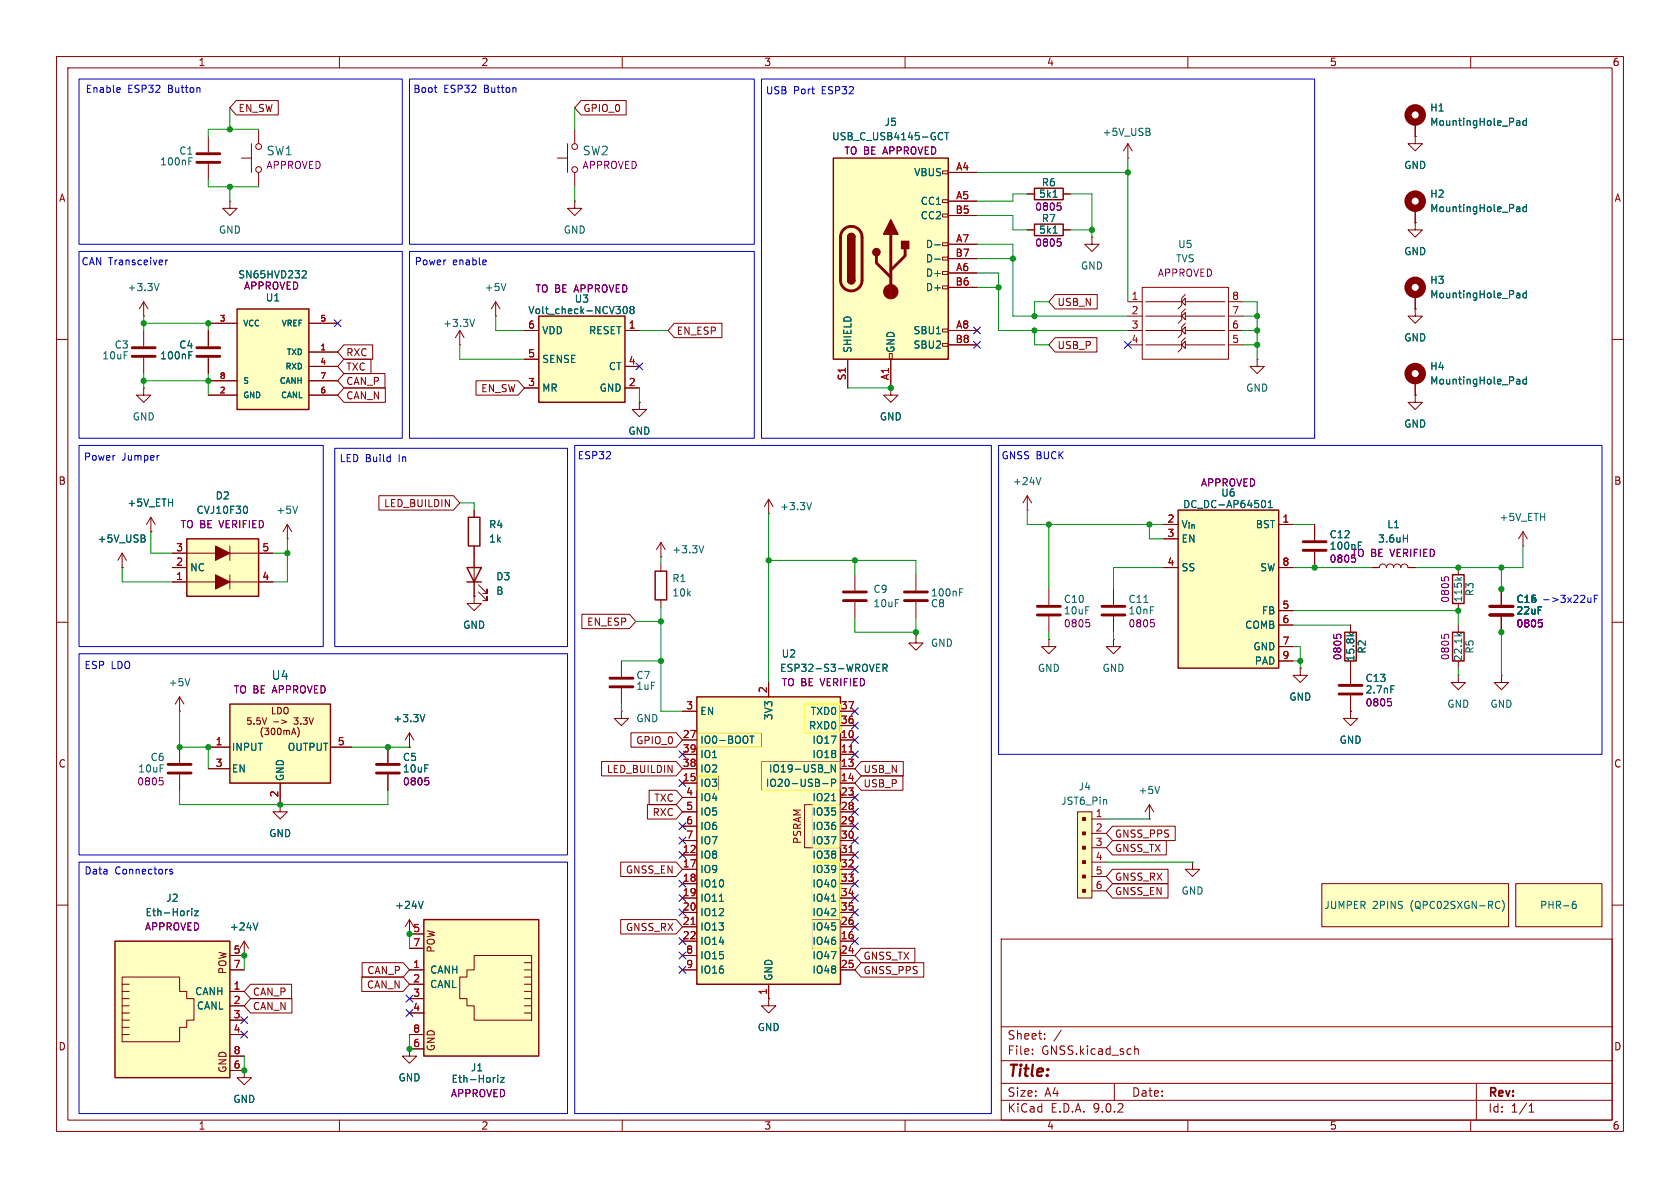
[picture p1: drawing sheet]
<svg xmlns="http://www.w3.org/2000/svg" width="297mm" height="210mm" viewBox="0 0 297 210" stroke-linecap="round" stroke-linejoin="round" font-family="sans-serif">
<g fill="none" stroke="#840000" stroke-width=".18">
<path d="M10 10h277v190h-277zM12 12h273v186h-273zM60 10v2M110 10v2M160 10v2M210 10v2M260 10v2M250.2 36.8v2.6M250.2 54.6v1.3h1.3l-1.3 1.3-1.3-1.3h1.3M250.2 54.6h.1M10 60h2M25.4 68.6v1.3h1.3l-1.3 1.2-1.3-1.2h1.3"/>
<path d="M25.4 68.6h.1M285 60h2M10 110h2M285 110h2M10 160h2M177 166h108v32h-108zM285 160h2M60 198v2M110 198v2M160 198v2M177 194.5h108M177 191.5h108"/>
<path d="M177 187.5h108M177 181.5h108M182.5 186.3v.1M182.5 185.5v.1M184.7 183.6v.1M184.7 182.8v.1M187.6 182.1l-1.3 2M197 191.5v3M200.6 184.9v1.5M200.6 185.5l.2-.1 .4 .1v.9M210 198v2M260 198v2"/>
<path d="M261 191.5v6.5M270.3 196.6h.9M270.3 195.5l.4-.4v1.5"/>
</g>
<circle cx="250.2" cy="35.6" r="1.27" fill="none" stroke="#840000" stroke-width="1.3"/>
<path d="M268.3 36.6h.2l.2 .1v.7M268.7 37.3l-.4 .1M268.7 36.9h-.4M269.8 36.6h-.3l-.3 .2 .2 .5h.4M269.8 36.1v1.3" fill="none" stroke="#006464" stroke-width=".18"/>
<path d="M147.3 27.9h20.3v35.6h-20.3z" fill="#ffffc2"/>
<g fill="none" stroke="#840000" stroke-width=".18">
<path d="M166.6 30.2h1v.5h-1zM166.6 35.3h1v.5h-1zM166.6 37.8h1v.6h-1zM167.6 30.5h5.1M167.6 35.6h5.1M167.6 38.1h5.1M166.6 42.9h1v.5h-1zM166.6 45.5h1v.5h-1zM166.6 48h1v.5h-1zM166.6 50.5h1v.6h-1zM166.6 58.2h1v.5h-1zM167.6 43.2h5.1"/>
<path d="M167.6 45.7h5.1M167.6 48.3h5.1M167.6 50.8h5.1M167.6 58.4h5.1M149.9 63.5v5.1M157.2 62.5h.5v1h-.5zM157.5 68.6v1.3h1.2l-1.2 1.2-1.3-1.2h1.3M157.5 68.6h.1M157.5 63.5v5.1M166.6 60.7h1v.5h-1zM167.6 61h5.1M83.8 97.8v7.6"/>
<path d="M84.6 104.6l1.5 1.6v-.8v.8h-.8M84.6 103.4l1.5 1.5v-.8v.8h-.8M109.9 116.8v2.8M31.7 132.1v2.8M31.7 136.9v2.8M72.4 132.1h.1M72.4 129.5l-.8 1.3M72.4 129.5l.8 1.3M72.4 129.5v2.6M109.9 125.7v1.3h1.2l-1.2 1.3-1.3-1.3h1.3M109.9 125.7h.1M109.9 121.7v2.8"/>
<path d="M210.8 152.4v1.3h1.3l-1.3 1.2-1.3-1.2h1.3M210.8 152.4h.1"/>
</g>
<path d="M147.3 27.9h20.3v35.6h-20.3zM149.9 41.9a.64 .64 0 0 1 .6-.6 .64 .64 0 0 1 .6 .6M149.9 49.5a.64 .64 0 0 0 .6 .7 .64 .64 0 0 0 .6-.7M82.5 100.3h2.6l-1.3 2.6zM82.5 102.9h2.6" fill="none" stroke="#840000" stroke-width=".25"/>
<path d="M149.1 40.6a1.9 1.9 0 0 1 2.1-.4 1.9 1.9 0 0 1 1.2 1.7v7.6a1.91 1.91 0 0 1-1.9 1.9 1.91 1.91 0 0 1-1.9-1.9v-7.7l.2-.7zM154.9 45.2v1.3l2.6 2.5M157.5 41.4v10.2M160 43.9v1.3l-2.5 2.6M107.8 119.9h4.1M29.7 135.1h4.1M29.7 136.7h4.1M107.8 121.4h4.1" fill="none" stroke="#840000" stroke-width=".51"/>
<g fill="#840000" stroke="#840000" stroke-width=".25">
<path d="M149.9 41.9h1.2v7.6h-1.2z"/>
<path d="M150 41.5a.64 .64 0 0 1 .7-.2 .64 .64 0 0 1 .4 .6h-1.2z"/>
<path d="M149.9 49.5h1.2a.64 .64 0 0 1-.6 .7 .64 .64 0 0 1-.6-.7z"/>
<path d="M157.5 38.9l1.2 2.5h-2.5z"/>
<path d="M159.4 42.7h1.3v1.2h-1.3z"/>
<circle cx="154.9" cy="44.6" r=".63"/>
</g>
<circle cx="157.5" cy="51.6" r="1.27" fill="#840000" stroke="#840000" stroke-width=".18"/>
<path d="M166.3 23.4l.3 .2M166.6 24.6l-.3 .1M167 23.4h.7M167.4 23.4v1.3M165.3 43.3h.9M165.3 45.8h.9M75.1 126.3l-.4 1.3" fill="none" stroke="#006464" stroke-width=".18"/>
<path d="M28.2 137.5h.6M28.6 138l.3 .2v.3l-.3 .3" fill="none" stroke="#840084" stroke-width=".18"/>
<path d="M40.6 124.5h17.8v13.9h-17.8z" fill="#ffffc2"/>
<path d="M40.6 124.5h17.8v13.9h-17.8z" fill="none" stroke="#840000" stroke-width=".25"/>
<g fill="none" stroke="#840000" stroke-width=".18">
<path d="M135.9 90.8h.1M135.9 88.3l-.8 1.2M135.9 88.3l.8 1.2M135.9 88.3v2.5M151.1 101.6v2.8M151.1 106.4v2.8M161.9 101.6v2.8M161.9 106.4v2.8M31.7 125.7h.1M31.7 123.2l-.7 1.3M31.7 123.2l.8 1.3M31.7 123.2v2.5"/>
<path d="M36.8 132.1h3.8M36.8 135.9h3.8M44.4 126.9h-.6v.5l.1-.1 .4 .1 .1 .1v.4l-.2 .1-.4-.1M44.9 127.9v.1M45.4 127.9l.4 .1M46 126.9h-.6v.5l.4-.1M46.3 128.8a1.33 1.33 0 0 0 .2 1.5M46.4 126.9l.4 1.1 .3-1.1M47.5 128.7l-.4 .5 .4 .1v.5l-.2 .1-.5-.1M48.1 128.8l.1-.1a.61 .61 0 0 1 .4 .6 .61 .61 0 0 1-.4 .6l-.2-.5 .1-.6M48.2 125v1.2h.5M48.4 127.6h.9"/>
<path d="M49.1 125a.58 .58 0 0 1 .7 .6 .58 .58 0 0 1-.7 .6zM49.1 128.8l.2-.1a.61 .61 0 0 1 .4 .6 .61 .61 0 0 1-.4 .6l-.3-.5zM49.5 138.4v3.8M49.8 127.3l.9 .3-.9 .3M50.2 129.1v.8M50.2 129.2l.3-.1 .2 .2M50.2 125.2l.3-.2a.38 .38 0 0 1 .4 .4v.4a.38 .38 0 0 1-.3 .4 .38 .38 0 0 1-.4-.4zM50.7 129.3l.1-.2 .3 .1 .1 .7M50.7 129.3v.6M51.5 129.9l.4-1.2 .4 1.2M51.7 129.5h.5M52 126.9h.7l-.4 .4 .3 .1v.5l-.1 .1-.5-.1"/>
<path d="M52.6 128.6a1.31 1.31 0 0 1 0 1.7M53.2 127.9v.1M53.6 126.9h.7l-.4 .4 .4 .1v.5l-.2 .1-.5-.1M54.6 126.9l.4 1.1 .4-1.1M58.4 132.1h3.8"/>
</g>
<path d="M143.5 88.8l-.5 1.3M33.6 120l-.5 1.2M169.7 104.7h.4M169.7 104.1h.6" fill="none" stroke="#006464" stroke-width=".18"/>
<path d="M149.1 106.2h4.1M149.1 104.6h4.1M159.9 106.2h4.1M159.9 104.6h4.1" fill="none" stroke="#840000" stroke-width=".51"/>
<path d="M190.5 143.5h2.5v15.3h-2.5z" fill="#ffffc2"/>
<g fill="#840000" stroke="#840000" stroke-width=".18">
<path d="M191.4 144.5h.5v.5h-.5z"/>
<path d="M191.4 147.1h.5v.5h-.5z"/>
<path d="M191.4 149.6h.5v.5h-.5z"/>
<path d="M191.4 152.1h.5v.6h-.5z"/>
<path d="M191.4 154.7h.5v.5h-.5z"/>
<path d="M191.4 157.2h.5v.5h-.5z"/>
</g>
<g fill="none" stroke="#840000" stroke-width=".18">
<path d="M40.6 35.6v1.2h1.3l-1.3 1.3-1.2-1.3h1.2M40.6 35.6h.1M87.6 55.9h.1M87.6 53.3l-.7 1.3M87.6 53.3l.8 1.3M87.6 53.3v2.6M232.4 92.7v2.8M232.4 97.5v2.8M269.2 96.5h.1M269.2 94l-.7 1.3M269.2 94l.8 1.3M269.2 94v2.5"/>
<path d="M238.8 110.5v1.3M238.8 116.8v1.3M242.6 100.3h1.2a.64 .64 0 0 1 .7-.6 .64 .64 0 0 1 .6 .6 .64 .64 0 0 1 .6-.6 .64 .64 0 0 1 .7 .6 .64 .64 0 0 1 .6-.6 .64 .64 0 0 1 .6 .6 .64 .64 0 0 1 .7-.6 .64 .64 0 0 1 .6 .6h1.3M257.8 100.3v1.3M257.8 106.7v1.3M257.8 110.5v1.3M257.8 116.8v1.3M265.4 104.1v2.8M265.4 109v2.8M49.5 142.2v1.3h1.3l-1.3 1.3-1.2-1.3h1.2M49.5 142.2h.1M190.5 143.5h2.5v15.3h-2.5z"/>
<path d="M193 144.8h2.6M193 147.3h2.6M193 149.9h2.6M193 152.4h2.6M193 154.9h2.6M193 157.5h2.6M203.2 144.8h.1M203.2 142.2l-.8 1.3M203.2 142.2l.8 1.3M203.2 142.2v2.6"/>
</g>
<path d="M237.7 111.8h2.1v5h-2.1zM256.8 111.8h2v5h-2zM256.8 101.6h2v5.1h-2z" fill="none" stroke="#840000" stroke-width=".25"/>
<path d="M89.4 50.1l-.4 1.3M240.1 96.4h.5M240.1 95.8h.6M248.1 95.2h.7M248.8 94.6v1.2M238.5 111.9l.5 .5M239.3 111.9l-.4 .4M257.5 111.9l.5 .5M257.5 102.1l.5 .4M258.4 111.9l-.5 .4M258.4 102.1l-.5 .3M205 139l-.4 1.3" fill="none" stroke="#006464" stroke-width=".18"/>
<path d="M239.6 99.3l-.2 .1M235.8 112.2v.6M236.3 112.4l.2-.3h.3l.3 .3M254.8 102v.6M254.8 112.2v.6M255.3 112.4l.3-.3h.3l.2 .3M255.3 102.2l.3-.2h.3l.2 .2M272 109.5h.6M272.4 110l.3 .3v.3l-.3 .2" fill="none" stroke="#840084" stroke-width=".18"/>
<path d="M230.4 95.8h4M230.4 97.3h4M263.4 107.2h4.1M263.4 108.7h4.1" fill="none" stroke="#840000" stroke-width=".51"/>
<path d="M208.3 90.2h17.8v27.9h-17.8z" fill="#ffffc2"/>
<path d="M208.3 90.2h17.8v27.9h-17.8z" fill="none" stroke="#840000" stroke-width=".25"/>
<g fill="none" stroke="#840000" stroke-width=".18">
<path d="M42.7 27.9h1.7M44.4 25.4v5.1M45.7 22.9v2.5M45.7 30.5v2.5M205.7 92.7h2.6M205.7 95.3h2.6M226.1 92.7h2.5M205.7 100.3h2.6M226.1 100.3h2.5M226.1 108h2.5M226.1 110.5h2.5M226.1 114.3h2.5"/>
<path d="M226.1 116.8h2.5M68.6 132.1v2.8M68.6 136.9v2.8"/>
<circle cx="45.7" cy="30" r=".51"/>
<circle cx="45.7" cy="25.9" r=".51"/>
</g>
<path d="M223.2 88.5h.1a.68 .68 0 0 1 .4 .6 .68 .68 0 0 1-.4 .6h-.1M224.2 89.7h.7M224.2 88.8l.4-.3v1.2" fill="none" stroke="#006464" stroke-width=".18"/>
<path d="M66.5 135.1h4.1M66.5 136.7h4.1" fill="none" stroke="#840000" stroke-width=".51"/>
<path d="M75.2 137.5h.6M75.6 138l.2 .2v.3l-.2 .3" fill="none" stroke="#840084" stroke-width=".18"/>
<path d="M20.3 166.4h20.3v24.1h-20.3z" fill="#ffffc2"/>
<path d="M20.3 166.4h20.3v24.1h-20.3z" fill="none" stroke="#840000" stroke-width=".25"/>
<g fill="none" stroke="#840000" stroke-width=".18">
<path d="M161.9 112.4v1.3h1.3l-1.3 1.2-1.2-1.2h1.2M161.9 112.4h.1M185.4 104.1v2.8M185.4 109v2.8M196.8 104.1v2.8M196.8 109v2.8M21.6 177.8h1.3M21.6 179.1h1.3M21.6 172.7h10.1v2.6h1.3v1.2h1.3v3.8h-1.3v1.3h-1.3v2.6h-10.1zM21.6 176.5h1.3M21.6 174h1.3M21.6 175.3h1.3"/>
<path d="M40.6 175.3h2.6M40.6 168.9h2.6M40.6 171.5h2.6M40.6 177.8h2.6M43.2 168.9h.1M43.2 166.4l-.8 1.2M43.2 166.4l.7 1.2M43.2 166.4v2.5M72.4 165.1h.1M72.4 162.6l.8 1.2M72.4 162.6l-.8 1.2M72.4 162.6v2.5"/>
<path d="M135.9 176.5v1.3h1.3l-1.3 1.3-1.3-1.3h1.3M135.9 176.5h.1M21.6 180.3h1.3M21.6 181.6h1.3M21.6 182.9h1.3M40.6 180.3h2.6M40.6 182.9h2.6M40.6 186.7h2.6M40.6 189.2h2.6"/>
</g>
<path d="M202.2 106.5h.7M74.8 159.3l-.4 1.3M33.9 160.6v.1M33.9 161v.9M34.4 161h.6l-.6 .9h.6M45.6 163.1l-.4 1.3" fill="none" stroke="#006464" stroke-width=".18"/>
<path d="M183.4 107.2h4.1M183.4 108.7h4.1M194.8 107.2h4.1M194.8 108.7h4.1" fill="none" stroke="#840000" stroke-width=".51"/>
<path d="M192 109.5h.6M192.4 110l.3 .3v.3l-.3 .2M203.4 109.5h.6M203.9 110l.2 .3v.3l-.2 .2" fill="none" stroke="#840084" stroke-width=".18"/>
<path d="M74.9 162.6h20.3v24.1h-20.3z" fill="#ffffc2"/>
<path d="M74.9 162.6h20.3v24.1h-20.3z" fill="none" stroke="#840000" stroke-width=".25"/>
<g fill="none" stroke="#840000" stroke-width=".18">
<path d="M36.8 24.1v2.8M36.8 29v2.8M193 41.9v1.3h1.3l-1.3 1.3-1.2-1.3h1.2M193 41.9h.1M199.4 53.3h2.5M199.4 55.9h2.5M199.4 58.4h2.5M201.9 50.8h15.3v12.7h-15.3zM202.6 53.3h6.3M202.6 55.9h6.3M202.6 58.4h6.3M208.9 53.3v.7l-.6 .6"/>
<path d="M208.9 55.9v.6l-.6 .7M208.9 58.4v.7l-.6 .6M209.5 52.1l-.6 .6v.6M209.5 52.7v1.3l-.6-.7zM209.5 54.6l-.6 .6v.7M209.5 55.2v1.3l-.6-.6zM209.5 57.2l-.6 .6v.6M209.5 57.8v1.3l-.6-.7zM209.5 59.7l-.6 .6v.7M209.5 53.3h7M209.5 55.9h7M209.5 58.4h7"/>
<path d="M217.2 53.3h2.5M217.2 55.9h2.5M217.2 58.4h2.5M199.4 61h2.5M202.6 61h6.3M208.9 61v.6l-.6 .6M209.5 60.3v1.3l-.6-.6zM209.5 61h7M217.2 61h2.5M222.2 63.5v1.3h1.3l-1.3 1.2-1.2-1.2h1.2M222.2 63.5h.1M185.4 113v1.3h1.3l-1.3 1.3-1.3-1.3h1.3"/>
<path d="M185.4 113h.1M196.8 113v1.3h1.3l-1.3 1.3-1.2-1.3h1.2M196.8 113h.1M72.4 171.5h2.5M72.4 165.1h2.5M72.4 167.6h2.5M72.4 174h2.5M72.4 176.5h2.5M72.4 179.1h2.5M83.8 168.9h10.2v11.4h-10.2v-2.5h-1.3v-1.3h-1.2v-3.8h1.2v-1.2h1.3zM92.7 174h1.3M92.7 175.3h1.3"/>
<path d="M92.7 176.5h1.3M92.7 177.8h1.3M92.7 179.1h1.3M92.7 172.7h1.3M92.7 170.2h1.3M92.7 171.5h1.3M72.4 185.4v1.3h-1.3l1.3 1.3 1.3-1.3h-1.3M72.4 185.4h.1M72.4 182.9h2.5M72.4 185.4h2.5"/>
</g>
<path d="M33.4 28.5h.4M88 190.1v.1M88 190.5v.8M88.5 190.5h.6l-.6 .8h.6" fill="none" stroke="#006464" stroke-width=".18"/>
<path d="M34.8 27.2h4.1M34.8 28.7h4.1" fill="none" stroke="#840000" stroke-width=".51"/>
<g fill="#ffffc2">
<path d="M123.2 123.2h25.4v50.8h-25.4z"/>
<path d="M123.2 129.5h11.4v2.6h-11.4z"/>
<path d="M123.2 137.2h3.8v2.5h-3.8z"/>
<path d="M134.6 134.6h14v5.1h-14z"/>
<path d="M142.2 124.5h6.4v5h-6.4z"/>
<path d="M143.5 142.2h5.1v7.7h-5.1z"/>
<path d="M143.5 152.4h5.1v10.2h-5.1z"/>
<path d="M143.5 162.6h5.1v5h-5.1z"/>
</g>
<path d="M123.2 123.2h25.4v50.8h-25.4z" fill="none" stroke="#840000" stroke-width=".25"/>
<g fill="none" stroke="#840000" stroke-width=".18">
<path d="M98.6 27.9h1.7M100.3 25.4v5.1M101.6 35.6v1.2h1.3l-1.3 1.3-1.3-1.3h1.3M101.6 35.6h.1M101.6 22.9v2.5M101.6 30.5v2.5M181.6 90.2h.1M181.6 87.6l-.8 1.3M181.6 87.6l.8 1.3M181.6 87.6v2.6M120.6 125.7h2.6M120.6 130.8h2.6"/>
<path d="M120.6 133.4h2.6M120.6 135.9h2.6M120.6 138.4h2.6M135.9 120.7v2.5M148.6 125.7h2.5M148.6 130.8h2.5M148.6 133.4h2.5M148.6 135.9h2.5M148.6 138.4h2.5M148.6 128.3h2.5M120.6 141h2.6M120.6 143.5h2.6"/>
<path d="M120.6 146.1h2.6M120.6 148.6h2.6M120.6 151.1h2.6M120.6 153.7h2.6M120.6 156.2h2.6M120.6 158.8h2.6M143.5 142.2h-1.3v7.7h1.3M148.6 141h2.5M148.6 143.5h2.5M148.6 146.1h2.5M148.6 148.6h2.5M148.6 151.1h2.5"/>
<path d="M148.6 153.7h2.5M148.6 156.2h2.5M148.6 158.8h2.5M120.6 161.3h2.6M120.6 163.8h2.6M120.6 166.4h2.6M120.6 168.9h2.6M120.6 171.5h2.6M135.9 174v2.5M148.6 161.3h2.5M148.6 163.8h2.5M148.6 166.4h2.5"/>
<path d="M148.6 168.9h2.5M148.6 171.5h2.5"/>
<circle cx="101.6" cy="30" r=".51"/>
<circle cx="101.6" cy="25.9" r=".51"/>
</g>
<path d="M123.2 129.5h11.4v2.6h-11.4zM123.2 137.2h3.8v2.5h-3.8zM134.6 134.6h14v5.1h-14zM143.5 142.2h5.1v7.7h-5.1zM143.5 162.6h5.1v5h-5.1z" fill="none" stroke="#f90" stroke-width=".18"/>
<path d="M142.2 124.5h6.4v5h-6.4zM143.5 152.4h5.1v10.2h-5.1z" fill="none" stroke="#ff0" stroke-width=".18"/>
<g fill="none" stroke="#006464" stroke-width=".18">
<path d="M184 84.4l-.4 1.3M155 118h.4M155 118.7h.6M155 117.4h.6M156.1 118.1l.6-.1 .1-.2v-.3l-.7-.1v1.3M156.4 118.1l.4 .6M132.6 130.1h.7M132.9 130.1v1.3M145.4 138.5h1M145.7 136.6h1M147 138.4l.6-.1 .1-.1v-.3l-.7-.2v1.3M147.7 135.2v1.3l-.7-1.3v1.3"/>
<path d="M127.2 159.3h.7M147 159.3h.7M147 141.5h.7"/>
</g>
<path d="M150.1 132.9h.7M150.1 150.7h.7M122.2 163.4h.7" fill="none" stroke="#a90000" stroke-width=".18"/>
<path d="M95.2 55.9h15.3v15.2h-15.3z" fill="#ffffc2"/>
<path d="M95.2 55.9h15.3v15.2h-15.3zM115.8 101h2.1v5h-2.1z" fill="none" stroke="#840000" stroke-width=".25"/>
<g fill="none" stroke="#840000" stroke-width=".18">
<path d="M92.7 58.4h2.5M110.5 58.4h2.5M92.7 63.5h2.5M92.7 68.6h2.5M110.5 68.6h2.5M110.5 64.8h2.5M113 71.1v1.3h1.3l-1.3 1.3-1.2-1.3h1.2M113 71.1h.1M116.8 98.4h.1M116.8 95.9v2.5M116.8 99.7v1.3M116.8 95.9l-.7 1.3"/>
<path d="M116.8 95.9l.8 1.3M116.8 106v1.3M257.8 119.4v1.3h1.3l-1.3 1.2-1.3-1.2h1.3M257.8 119.4h.1"/>
</g>
<path d="M110.3 54.3l.2-.1a.68 .68 0 0 1 .4 .6 .68 .68 0 0 1-.4 .6l-.2-.1-.1-.3zM111.6 54.7l-.2-.2 .2-.3h.3l.2 .2-.2 .3M111.6 54.7l-.2 .3v.3l.2 .1h.4l.1-.2v-.2l-.2-.3M111.6 54.7h.3M124.4 96.5l-.4 1.2" fill="none" stroke="#006464" stroke-width=".18"/>
<path d="M233.7 156.2h33v7.6h-33z" fill="#ffffc2"/>
<path d="M233.7 156.2h33v7.6h-33z" fill="none" stroke="#840000" stroke-width=".18"/>
<path d="M264.9 159.3l.3 .2M265.6 159.1a1.46 1.46 0 0 1 0 2M265.2 160.5l-.3 .1" fill="none" stroke="#006464" stroke-width=".18"/>
<path d="M268 156.2h15.2v7.6h-15.2z" fill="#ffffc2"/>
<g fill="none" stroke="#840000" stroke-width=".18">
<path d="M181.6 34.3h1.3M188 34.3h1.2M199.4 27.9h.1M199.4 25.4l-.8 1.3M199.4 25.4l.8 1.3M199.4 25.4v2.5M250.2 24.1v1.3h1.3l-1.3 1.3-1.3-1.3h1.3M250.2 24.1h.1M250.2 39.4v1.2h1.3l-1.3 1.3-1.3-1.3h1.3M250.2 39.4h.1M250.2 21.6v2.5M25.4 55.9h.1"/>
<path d="M25.4 53.3l-.8 1.3M25.4 53.3l.8 1.3M25.4 53.3v2.6M81.3 58.4l-.8 1.3M81.3 58.4l.7 1.3M81.3 58.4v2.6M181.6 40.6h1.3M188 40.6h1.2M250.2 52.1v2.5M81.3 61h.1M250.2 69.9v1.2h1.3l-1.3 1.3-1.3-1.3h1.3M250.2 69.9h.1"/>
<path d="M250.2 67.3v2.6M83.8 90.2v1.2M83.8 96.5v1.3M83.8 105.4v1.3h1.3l-1.3 1.3-1.3-1.3h1.3M83.8 105.4h.1M229.9 118.1v1.3h1.2l-1.2 1.3-1.3-1.3h1.3M229.9 118.1h.1M238.8 118.1v2.8M265.4 119.4v1.3h1.3l-1.3 1.2-1.2-1.2h1.2M265.4 119.4h.1M238.8 125.7v1.3h1.2l-1.2 1.3-1.3-1.3h1.3M238.8 125.7h.1"/>
<path d="M238.8 122.9v2.8M268 156.2h15.2v7.6h-15.2z"/>
</g>
<g fill="none" stroke="#006464" stroke-width=".18">
<path d="M186.2 34.9h.7M203 23.3l.3 .2v.3l-.2 .1M203.2 22.7l.1 .2-.1 .3M268.3 21.3h.2l.2 .2v.7M268.7 22.1l-.4 .1M268.7 21.6l-.4 .1M269.8 20.9v1.3M269.8 21.4l-.3-.1-.3 .3 .2 .5h.4M28.1 50.1l-.4 1.3M83.9 56.5l-.4 1.2M186.2 41.2h.7M268.3 51.8h.2l.2 .2v.6"/>
<path d="M268.7 52.6h-.4M268.7 52.1l-.4 .1M269.8 51.9l-.3-.1-.3 .2 .2 .6h.4M269.8 51.4v1.2M268.3 67h.2l.2 .2v.7M268.7 67.8l-.4 .1M268.7 67.3l-.4 .1M269.8 66.6v1.3M269.8 67.1l-.3-.1-.3 .3 .2 .5h.4M245.9 121.2h.6M278 159.9l.4-.1 .3 .3-.1 .4-.4 .1-.2-.1M278.6 159.3l-.4 .1-.2 .2"/>
</g>
<path d="M182.9 39.6h5.1v2.1h-5.1zM182.9 33.3h5.1v2h-5.1zM82.8 91.4h2v5.1h-2z" fill="none" stroke="#840000" stroke-width=".25"/>
<path d="M186.9 35.9h.6M187.4 36.4l.2 .2v.3l-.2 .3M186.9 42.2h.6M187.4 42.7l.2 .3v.3l-.2 .2M245.3 123.5h.6M245.8 124l.2 .2v.3l-.2 .3" fill="none" stroke="#840084" stroke-width=".18"/>
<path d="M236.7 121.2h4.1M236.7 122.7h4.1" fill="none" stroke="#840000" stroke-width=".51"/>
<g fill="none" stroke="#840000" stroke-width="1.3">
<circle cx="250.2" cy="20.3" r="1.27"/>
<circle cx="250.2" cy="50.8" r="1.27"/>
<circle cx="250.2" cy="66" r="1.27"/>
</g>
<path d="M41.9 54.6h12.7v17.8h-12.7z" fill="#ffffc2"/>
<path d="M41.9 54.6h12.7v17.8h-12.7z" fill="none" stroke="#840000" stroke-width=".25"/>
<g fill="none" stroke="#840000" stroke-width=".18">
<path d="M25.4 58.4v2.8M36.8 57.2h5.1M36.8 58.4v2.8M54.6 57.2h5.1M25.4 63.2v2.8M36.8 67.3h5.1M36.8 69.9h5.1M36.8 63.2v2.8M54.6 67.3h5.1M54.6 69.9h5.1M54.6 62.2h5.1M54.6 64.8h5.1"/>
<path d="M21.6 97.8l-.8 1.3M21.6 97.8l.8 1.3M21.6 97.8v2.5M26.7 94h.1M26.7 91.4l-.8 1.3M26.7 91.4l.7 1.3M26.7 91.4v2.6M21.6 100.3h.1"/>
</g>
<path d="M53.6 47.9h.4l.2 .3-.8 .9h.8M33.4 62.8h.4M25.4 95.2l.3 .2-.1 .3-.2 .1M25.5 94.6l.1 .2-.1 .3" fill="none" stroke="#006464" stroke-width=".18"/>
<path d="M23.4 61.5h4M23.4 63h4M34.8 61.5h4.1M34.8 63h4.1" fill="none" stroke="#840000" stroke-width=".51"/>
<path d="M33 95.3h12.7v10.1h-12.7z" fill="#ffffc2"/>
<g fill="none" stroke="#840000" stroke-width=".18">
<path d="M41.8 17.8h7.4v2.5h-7.4l-1.2-1.2zM102.7 17.8h8v2.5h-8l-1.1-1.2zM167.6 30.5h5.1M167.6 35.6h5.1M167.6 38.1h5.1M181.6 34.3h1.3M188 34.3h1.2M250.2 24.1h.1M250.2 39.4h.1M250.2 21.6v2.5M250.2 36.8v2.6M36.8 57.2h5.1"/>
<path d="M36.8 58.4v2.8M54.6 57.2h5.1M92.7 58.4h2.5M110.5 58.4h2.5M119.2 57.1h8.4v2.6h-8.4l-1.1-1.3zM167.6 43.2h5.1M167.6 45.7h5.1M167.6 48.3h5.1M167.6 50.8h5.1M167.6 58.4h5.1M181.6 40.6h1.3M186.5 52.1h7.5v2.5h-7.5l-1.1-1.3z"/>
<path d="M186.5 59.7h7.4v2.5h-7.4l-1.1-1.2zM188 40.6h1.2M250.2 54.6h.1M250.2 52.1v2.5M36.8 67.3h5.1M36.8 69.9h5.1M36.8 63.2v2.8M54.6 64.8h5.1M54.6 67.3h5.1M54.6 69.9h5.1M54.6 62.2h5.1M60.8 68.6h7.3v2.5h-7.3l-1.1-1.2z"/>
<path d="M60.8 61h5.1v2.5h-5.1l-1.1-1.3zM60.8 63.5h4.8v2.5h-4.8l-1.1-1.2zM60.8 66h7.3v2.6h-7.3l-1.1-1.3zM84.2 67.3h7.4l1.1 1.3-1.1 1.3h-7.4zM92.7 63.5h2.5M92.7 68.6h2.5M110.5 68.6h2.5M110.5 64.8h2.5M113 71.1h.1M149.9 63.5v5.1M157.5 68.6h.1M157.5 63.5v5.1"/>
<path d="M167.6 61h5.1M250.2 69.9h.1M250.2 67.3v2.6M26.7 94h.1M30.5 97.8h17.8M40.6 96.5v2.6M50.8 95.3h.1M50.8 92.7l-.8 1.3M50.8 92.7l.8 1.3M50.8 92.7v2.6M67 87.6h13.2l1.1 1.3-1.1 1.3h-13.2zM83.8 90.2v1.2"/>
<path d="M83.8 96.5v3.8M205.7 92.7h2.6M205.7 95.3h2.6M226.1 92.7h2.5M232.4 92.7v2.8M232.4 97.5v2.8M21.6 100.3h.1M30.5 102.9h17.8M30.5 100.3h2.5M40.6 101.6v2.5M83.8 105.4h.1M83.8 102.9v2.5"/>
<path d="M102.9 108.6h8.4l1.1 1.3-1.1 1.2h-8.4zM205.7 100.3h2.6M226.1 100.3h2.5M226.1 108h2.5M226.1 110.5h2.5M226.1 114.3h2.5M226.1 116.8h2.5M229.9 118.1h.1M238.8 110.5v1.3M238.8 116.8v4.1M242.6 100.3h1.2M248.9 100.3h1.3"/>
<path d="M265.4 104.1v2.8M265.4 109v2.8M36.8 132.1h3.8M36.8 135.9h3.8M49.5 138.4v3.8M58.4 132.1h3.8M68.6 132.1v2.8M68.6 136.9v2.8M72.4 132.1h.1M106.4 134.6h13.1l1.1 1.3-1.1 1.3h-13.1zM111.6 129.5h7.9l1.1 1.3-1.1 1.3h-7.9zM114.8 139.7h4.7l1.1 1.3-1.1 1.2h-4.7z"/>
<path d="M120.6 135.9h2.6M120.6 125.7h2.6M120.6 130.8h2.6M120.6 133.4h2.6M120.6 138.4h2.6M135.9 120.7v2.5M148.6 135.9h2.5M148.6 125.7h2.5M148.6 130.8h2.5M148.6 133.4h2.5M148.6 138.4h2.5M148.6 128.3h2.5"/>
<path d="M152.2 137.2h7.4v2.5h-7.4l-1.1-1.3zM152.2 134.6h7.5v2.6h-7.5l-1.1-1.3zM238.8 125.7h.1M238.8 122.9v2.8M49.5 142.2h.1M109.7 152.4h9.8l1.1 1.3-1.1 1.2h-9.8zM114.5 142.2h5l1.1 1.3-1.1 1.3h-5zM120.6 141h2.6M120.6 143.5h2.6M120.6 146.1h2.6M120.6 148.6h2.6M120.6 151.1h2.6"/>
<path d="M120.6 153.7h2.6M120.6 156.2h2.6M120.6 158.8h2.6M148.6 141h2.5M148.6 143.5h2.5M148.6 146.1h2.5M148.6 148.6h2.5M148.6 151.1h2.5M148.6 153.7h2.5M148.6 156.2h2.5M148.6 158.8h2.5M196.7 153.7h9.8v2.5h-9.8l-1.1-1.3z"/>
<path d="M196.7 146h11.1v2.6h-11.1l-1.1-1.3zM196.7 148.6h9.5v2.5h-9.5l-1.1-1.2zM196.7 156.2h9.8v2.6h-9.8l-1.1-1.3zM40.6 168.9h2.6M40.6 171.5h2.6M40.6 175.3h2.6M40.6 177.8h2.6M43.2 168.9h.1M44.3 176.5h7.3v2.6h-7.3l-1.1-1.3zM44.3 174h7.3v2.5h-7.3l-1.1-1.2zM64 172.7h7.3l1.1 1.3-1.1 1.3h-7.3zM64 170.2h7.3l1.1 1.3-1.1 1.2h-7.3z"/>
<path d="M72.4 165.1h.1M72.4 171.5h2.5M72.4 165.1h2.5M72.4 167.6h2.5M72.4 174h2.5M72.4 176.5h2.5M72.4 179.1h2.5M109.7 162.6h9.8l1.1 1.2-1.1 1.3h-9.8zM120.6 168.9h2.6M120.6 171.5h2.6M120.6 161.3h2.6M120.6 163.8h2.6"/>
<path d="M120.6 166.4h2.6M135.9 176.5h.1M135.9 174v2.5M148.6 168.9h2.5M148.6 171.5h2.5M148.6 161.3h2.5M148.6 163.8h2.5M148.6 166.4h2.5M152.2 170.2h11.1v2.5h-11.1l-1.1-1.2zM152.2 167.6h9.5v2.6h-9.5l-1.1-1.3zM40.6 180.3h2.6M40.6 182.9h2.6"/>
<path d="M40.6 186.7h2.6M40.6 189.2h2.6M43.2 189.2v1.3h1.2l-1.2 1.3-1.3-1.3h1.3M43.2 189.2h.1M72.4 185.4h.1M72.4 182.9h2.5M72.4 185.4h2.5"/>
</g>
<g fill="#840000" stroke="#840000" stroke-width=".18">
<path d="M38.1 96.5l2.5 1.3-2.5 1.3z"/>
<path d="M38.1 101.6l2.5 1.3-2.5 1.2z"/>
</g>
<path d="M33 95.3h12.7v10.1h-12.7z" fill="none" stroke="#840000" stroke-width=".25"/>
<g fill="none" stroke="#006464" stroke-width=".18">
<path d="M166.3 23.4l.3 .2M166.6 24.6l-.3 .1M167 23.4h.7M167.4 23.4v1.3M186.2 34.9h.7M268.3 21.3h.2l.2 .2v.7M268.3 36.6h.2l.2 .1v.7M268.7 22.1l-.4 .1M268.7 21.6l-.4 .1M268.7 37.3l-.4 .1M268.7 36.9h-.4M269.8 20.9v1.3"/>
<path d="M269.8 36.1v1.3M269.8 21.4l-.3-.1-.3 .3 .2 .5h.4M269.8 36.6h-.3l-.3 .2 .2 .5h.4M53.6 47.9h.4l.2 .3-.8 .9h.8M110.3 54.3l.2-.1a.68 .68 0 0 1 .4 .6 .68 .68 0 0 1-.4 .6l-.2-.1-.1-.3zM111.6 54.7l-.2-.2 .2-.3h.3l.2 .2-.2 .3M111.6 54.7l-.2 .3v.3l.2 .1h.4l.1-.2v-.2l-.2-.3M111.6 54.7h.3M165.3 43.3h.9M165.3 45.8h.9M186.2 41.2h.7M268.3 51.8h.2l.2 .2v.6"/>
<path d="M268.7 52.6h-.4M268.7 52.1l-.4 .1M269.8 51.9l-.3-.1-.3 .2 .2 .6h.4M269.8 51.4v1.2M33.4 62.8h.4M268.3 67h.2l.2 .2v.7M268.7 67.8l-.4 .1M268.7 67.3l-.4 .1M269.8 66.6v1.3M269.8 67.1l-.3-.1-.3 .3 .2 .5h.4M25.4 95.2l.3 .2-.1 .3-.2 .1M25.5 94.6l.1 .2-.1 .3"/>
<path d="M43.5 89.5a.79 .79 0 0 1 0 1.2M52.6 89.5l-.4 1.2M223.2 88.5h.1a.68 .68 0 0 1 .4 .6 .68 .68 0 0 1-.4 .6h-.1M224.2 89.7h.7M224.2 88.8l.4-.3v1.2M240.1 96.4h.5M240.1 95.8h.6M248.1 95.2h.7M248.8 94.6v1.2M155 118h.4M155 118.7h.6M155 117.4h.6"/>
<path d="M156.1 118.1l.6-.1 .1-.2v-.3l-.7-.1v1.3M156.4 118.1l.4 .6M238.5 111.9l.5 .5M239.3 111.9l-.4 .4M75.1 126.3l-.4 1.3M132.6 130.1h.7M132.9 130.1v1.3M145.4 138.5h1M145.7 136.6h1M147 138.4l.6-.1 .1-.1v-.3l-.7-.2v1.3M147.7 135.2v1.3l-.7-1.3v1.3M245.9 121.2h.6"/>
<path d="M74.8 159.3l-.4 1.3M127.2 159.3h.7M147 159.3h.7M147 141.5h.7M33.9 160.6v.1M33.9 161v.9M34.4 161h.6l-.6 .9h.6M45.6 163.1l-.4 1.3M88 190.1v.1M88 190.5v.8M88.5 190.5h.6l-.6 .8h.6"/>
</g>
<g fill="none" stroke="#009600" stroke-width=".18">
<path d="M40.6 19.1v3.8M101.6 19.1v3.8M36.8 31.8v1.2h8.9M40.6 33v2.6M45.7 22.9h-8.9v1.2M101.6 33v2.6M172.7 30.5h26.7M172.7 38.1h6.4v2.5h2.5M181.6 34.3h-2.5v1.3h-6.4M189.2 34.3h3.8v7.6M199.4 27.9v25.4M25.4 57.2h11.4v1.2"/>
<path d="M25.4 55.9v2.5M87.6 55.9v2.5h5.1M113 58.4h5.1M172.7 43.2h6.4v12.7h20.3M172.7 50.8h3.8M172.7 48.3h3.8v10.1h22.9M172.7 45.7h6.4M182.9 58.4v2.6h2.5M185.4 53.3h-2.5v2.6M189.2 40.6h3.8M219.7 58.4h2.5M219.7 53.3h2.5v10.2"/>
<path d="M219.7 55.9h2.5M25.4 66v2.6M25.4 67.3h11.4M36.8 66v3.9M81.3 61v2.5h11.4M113 68.6v2.5M149.9 68.6h7.6M219.7 61h2.5M26.7 94v3.8h3.8M48.3 97.8h2.5M50.8 95.3v7.6h-2.5M81.3 88.9h2.5v1.3"/>
<path d="M116.8 98.4v1.3M135.9 99.1h26v2.5M135.9 90.8v29.9M151.1 99.1v2.5M181.6 90.2v2.5h24.1M185.4 92.7v11.4M203.2 92.7v2.6h2.5M228.6 92.7h3.8M269.2 96.5v3.8h-19M21.6 100.3v2.6h8.9M109.9 116.8h6.9M112.4 109.9h4.4"/>
<path d="M116.8 107.3v18.4h3.8M151.1 109.2v2.6h10.8M161.9 109.2v3.2M185.4 111.8v1.2M196.8 111.8v1.2M205.7 100.3h-8.9v3.8M228.6 100.3h14M228.6 114.3h1.3v3.8M228.6 116.8h1.3M228.6 110.5h10.2M228.6 108h29.2v2.5M257.8 118.1v1.3"/>
<path d="M265.4 100.3v3.8M265.4 111.8v7.6M31.7 125.7v6.4h5.1v3.8M31.7 139.7v2.5h36.9v-2.5M62.2 132.1h10.2M109.9 124.5v1.2M195.6 152.4h15.2M195.6 144.8h7.6M43.2 168.9v2.6M72.4 165.1v2.5M43.2 186.7v2.5M72.4 182.9v2.5"/>
</g>
<g fill="none" stroke="#000084" stroke-width=".18">
<path d="M59.1 56.5l1.2 1.3M60.3 56.5l-1.2 1.3M172.1 57.8l1.2 1.2M173.3 57.8l-1.2 1.2M112.4 64.2l1.2 1.2M113.6 64.2l-1.2 1.2M172.1 60.4l1.2 1.2M173.3 60.4l-1.2 1.2M198.8 60.4l1.2 1.2M200 60.4l-1.2 1.2M120 137.8l1.3 1.2M120 132.7l1.3 1.3"/>
<path d="M121.3 137.8l-1.3 1.2M121.3 132.7l-1.3 1.3M150.5 132.7l1.2 1.3M150.5 130.2l1.2 1.2M150.5 125.1l1.2 1.2M150.5 127.7l1.2 1.2M151.7 127.7l-1.2 1.2M151.7 132.7l-1.2 1.3M151.7 130.2l-1.2 1.2M151.7 125.1l-1.2 1.2M120 145.4l1.3 1.3M120 148l1.3 1.2"/>
<path d="M120 150.5l1.3 1.2M120 155.6l1.3 1.2M120 158.1l1.3 1.3M121.3 145.4l-1.3 1.3M121.3 148l-1.3 1.2M121.3 150.5l-1.3 1.2M121.3 155.6l-1.3 1.2M121.3 158.1l-1.3 1.3M150.5 145.4l1.2 1.3M150.5 150.5l1.2 1.2M150.5 142.9l1.2 1.2M150.5 155.6l1.2 1.2"/>
<path d="M150.5 158.1l1.2 1.3M150.5 148l1.2 1.2M150.5 140.4l1.2 1.2M150.5 153.1l1.2 1.2M151.7 145.4l-1.2 1.3M151.7 150.5l-1.2 1.2M151.7 142.9l-1.2 1.2M151.7 140.4l-1.2 1.2M151.7 155.6l-1.2 1.2M151.7 158.1l-1.2 1.3M151.7 148l-1.2 1.2M151.7 153.1l-1.2 1.2"/>
<path d="M42.6 179.7l1.2 1.2M43.8 179.7l-1.2 1.2M71.8 178.5l1.2 1.2M71.8 175.9l1.2 1.2M73 178.5l-1.2 1.2M73 175.9l-1.2 1.2M120 170.8l1.3 1.3M120 168.3l1.3 1.2M120 165.8l1.3 1.2M120 160.7l1.3 1.2M121.3 170.8l-1.3 1.3M121.3 168.3l-1.3 1.2"/>
<path d="M121.3 165.8l-1.3 1.2M121.3 160.7l-1.3 1.2M150.5 165.8l1.2 1.2M150.5 163.2l1.2 1.2M150.5 160.7l1.2 1.2M151.7 165.8l-1.2 1.2M151.7 163.2l-1.2 1.2M151.7 160.7l-1.2 1.2M42.6 182.3l1.2 1.2M43.8 182.3l-1.2 1.2"/>
</g>
<g fill="none" stroke="#0000c2" stroke-width=".18">
<path d="M14 14h57.1v29.2h-57.1zM21.1 15.5l.2 .3-.6 .1M21.2 16.3h-.1M72.4 14h60.9v29.2h-60.9zM76.8 15.5h.4M77.1 16.3h.1M134.6 14h97.8v63.5h-97.8zM40.6 33h.1M14 44.5h57.1v33h-57.1zM29.3 46v.8M29.7 46l-.4 .2M72.4 44.5h60.9v33h-60.9z"/>
<path d="M85.8 46l.2 .3-.6 .1M85.9 46.8h-.1M14 78.7h43.1v35.6h-43.1zM59.2 79.2h41.1v35.1h-41.1zM101.6 78.7h73.7v118.2h-73.7zM176.5 78.7h106.7v54.7h-106.7zM28 80.5h.1M14 115.6h86.3v35.5h-86.3zM280.7 105.7l.1 .7 .3 .1 .2-.1M281.3 105.7v.8M281.9 105.8h.4M282.5 105.2h-.6v1.3"/>
<path d="M14 152.4h86.3v44.5h-86.3zM30.5 153.7h-.3l-.2 .1 .1 .2 .4 .1v.3h-.5"/>
</g>
<g fill="none" stroke="#840084" stroke-width=".18">
<path d="M186.9 35.9h.6M187.4 36.4l.2 .2v.3l-.2 .3M186.9 42.2h.6M187.4 42.7l.2 .3v.3l-.2 .2M239.6 99.3l-.2 .1M235.8 112.2v.6M236.3 112.4l.2-.3h.3l.3 .3M272 109.5h.6M272.4 110l.3 .3v.3l-.3 .2M75.2 137.5h.6M75.6 138l.2 .2v.3l-.2 .3M245.3 123.5h.6"/>
<path d="M245.8 124l.2 .2v.3l-.2 .3"/>
</g>
<path d="M150.1 132.9h.7M150.1 150.7h.7M122.2 163.4h.7" fill="none" stroke="#a90000" stroke-width=".18"/>
<g fill="#009600" stroke="#009600" stroke-width=".18">
<circle cx="157.5" cy="68.6" r=".46"/>
<circle cx="222.2" cy="61" r=".46"/>
<circle cx="222.2" cy="55.9" r=".46"/>
<circle cx="222.2" cy="58.4" r=".46"/>
<circle cx="257.8" cy="100.3" r=".46"/>
<circle cx="265.4" cy="100.3" r=".46"/>
<circle cx="265.4" cy="111.8" r=".46"/>
<circle cx="257.8" cy="108" r=".46"/>
<circle cx="265.4" cy="104.1" r=".46"/>
<circle cx="193" cy="40.6" r=".46"/>
<circle cx="199.4" cy="30.5" r=".46"/>
<circle cx="179.1" cy="45.7" r=".46"/>
<circle cx="176.5" cy="50.8" r=".46"/>
<circle cx="182.9" cy="58.4" r=".46"/>
<circle cx="182.9" cy="55.9" r=".46"/>
<circle cx="203.2" cy="92.7" r=".46"/>
<circle cx="232.4" cy="100.3" r=".46"/>
<circle cx="229.9" cy="116.8" r=".46"/>
<circle cx="116.8" cy="109.9" r=".46"/>
<circle cx="40.6" cy="22.9" r=".46"/>
<circle cx="40.6" cy="33" r=".46"/>
<circle cx="151.1" cy="99.1" r=".46"/>
<circle cx="185.4" cy="92.7" r=".46"/>
<circle cx="161.9" cy="111.8" r=".46"/>
<circle cx="135.9" cy="99.1" r=".46"/>
<circle cx="25.4" cy="57.2" r=".46"/>
<circle cx="36.8" cy="57.2" r=".46"/>
<circle cx="50.8" cy="97.8" r=".46"/>
<circle cx="25.4" cy="67.3" r=".46"/>
<circle cx="36.8" cy="67.3" r=".46"/>
<circle cx="31.7" cy="132.1" r=".46"/>
<circle cx="36.8" cy="132.1" r=".46"/>
<circle cx="49.5" cy="142.2" r=".46"/>
<circle cx="68.6" cy="132.1" r=".46"/>
<circle cx="43.2" cy="189.2" r=".46"/>
<circle cx="43.2" cy="168.9" r=".46"/>
<circle cx="72.4" cy="165.1" r=".46"/>
<circle cx="72.4" cy="185.4" r=".46"/>
<circle cx="116.8" cy="116.8" r=".46"/>
</g>
<text font-size="2.8" fill="#840000" x="178" y="190.9">Title:</text>
<g font-size="2.1" fill="#006464">
<text x="47" y="27.7">SW1</text>
<text x="102.9" y="27.7">SW2</text>
<text x="47.9" y="120.4">U4</text>
</g>
<g font-size="2.1" fill="#840000">
<text x="178" y="184">Sheet:</text>
<text x="178" y="186.7">File:</text>
<text x="184.1" y="186.7">GNSS.kicad_sch</text>
<text x="178" y="196.9">KiCad</text>
<text x="178" y="194.1">Size:</text>
<text x="184.7" y="194.1">A4</text>
<text x="185.7" y="196.9">E.D.A.</text>
<text x="193.3" y="196.9">9.0.2</text>
<text x="200" y="194.1">Date:</text>
<text x="263" y="194.3">Rev:</text>
<text x="263" y="196.9">Id:</text>
<text x="267.1" y="196.9">1/1</text>
</g>
<g font-size="1.8" fill="#840000">
<text x="35" y="11.9">1</text>
<text x="85" y="11.9">2</text>
<text x="135" y="11.9">3</text>
<text x="185" y="11.9">4</text>
<text x="235" y="11.9">5</text>
<text x="285" y="11.9">6</text>
<text x="42.1" y="20">EN_SW</text>
<text x="103" y="20">GPIO_0</text>
<text x="10.3" y="35.9">A</text>
<text x="285.3" y="35.9">A</text>
<text x="119.5" y="59.4">EN_ESP</text>
<text x="186.8" y="54.3">USB_N</text>
<text x="61.1" y="63.2">RXC</text>
<text x="61.1" y="65.7">TXC</text>
<text x="186.8" y="61.9">USB_P</text>
<text x="61.1" y="70.8">CAN_N</text>
<text x="61.1" y="68.3">CAN_P</text>
<text x="85" y="69.5">EN_SW</text>
<text x="10.3" y="85.9">B</text>
<text x="67.8" y="89.9">LED_BUILDIN</text>
<text x="285.3" y="85.9">B</text>
<text x="103.7" y="110.8">EN_ESP</text>
<text x="112.4" y="131.8">GPIO_0</text>
<text x="10.3" y="135.9">C</text>
<text x="107.2" y="136.8">LED_BUILDIN</text>
<text x="152.6" y="136.8">USB_N</text>
<text x="285.3" y="135.9">C</text>
<text x="115.6" y="141.9">TXC</text>
<text x="152.6" y="139.4">USB_P</text>
<text x="115.3" y="144.5">RXC</text>
<text x="141.8" y="149.3" transform="rotate(-90 141.8 149.3)">PSRAM</text>
<text x="197" y="148.3">GNSS_PPS</text>
<text x="110.6" y="154.6">GNSS_EN</text>
<text x="197" y="155.9">GNSS_RX</text>
<text x="197" y="150.8">GNSS_TX</text>
<text x="197" y="158.4">GNSS_EN</text>
<text x="110.6" y="164.8">GNSS_RX</text>
<text x="40.2" y="172.3" transform="rotate(-90 40.2 172.3)">POW</text>
<text x="64.8" y="172.4">CAN_P</text>
<text x="77.1" y="168.5" transform="rotate(-90 77.1 168.5)">POW</text>
<text x="152.6" y="172.4">GNSS_PPS</text>
<text x="152.6" y="169.9">GNSS_TX</text>
<text x="44.6" y="178.8">CAN_N</text>
<text x="44.6" y="176.2">CAN_P</text>
<text x="64.8" y="174.9">CAN_N</text>
<text x="10.3" y="185.9">D</text>
<text x="77.1" y="185.9" transform="rotate(-90 77.1 185.9)">GND</text>
<text x="285.3" y="185.9">D</text>
<text x="40.2" y="189.7" transform="rotate(-90 40.2 189.7)">GND</text>
<text x="35" y="199.9">1</text>
<text x="85" y="199.9">2</text>
<text x="135" y="199.9">3</text>
<text x="185" y="199.9">4</text>
<text x="235" y="199.9">5</text>
<text x="285" y="199.9">6</text>
</g>
<g font-size="1.8" fill="#0000c2">
<text x="15" y="16.6">Enable</text>
<text x="22.6" y="16.6">ESP32</text>
<text x="29.8" y="16.6">Button</text>
<text x="73" y="16.6">Boot</text>
<text x="78.4" y="16.6">ESP32</text>
<text x="85.7" y="16.6">Button</text>
<text x="135.3" y="16.9">USB</text>
<text x="140.3" y="16.9">Port</text>
<text x="145.4" y="16.9">ESP32</text>
<text x="14.3" y="47.1">CAN Transceiver</text>
<text x="73.2" y="47.1">Power</text>
<text x="80" y="47.1">enable</text>
<text x="14.7" y="81.6">Power</text>
<text x="21.5" y="81.6">Jumper</text>
<text x="60" y="81.9">LED Build</text>
<text x="70.6" y="81.9">In</text>
<text x="102" y="81.4">ESP32</text>
<text x="177" y="81.4">GNSS BUCK</text>
<text x="272.5" y="106.8">-&gt;3x22uF</text>
<text x="14.8" y="118.5">ESP</text>
<text x="19.6" y="118.5">LDO</text>
<text x="14.8" y="154.8">Data</text>
<text x="20.3" y="154.8">Connectors</text>
</g>
<g font-size="1.8" fill="#006464">
<text x="156.3" y="22.5">J5</text>
<text x="252.7" y="19.9">H1</text>
<text x="252.7" y="22.5">MountingHole_Pad</text>
<text x="28.2" y="29.4">100nF</text>
<text x="31.6" y="27.5">C1</text>
<text x="147" y="25">USB_C_USB4145-GCT</text>
<text x="194.8" y="24.2">+5V_USB</text>
<text x="161.5" y="31.3">VBUS</text>
<text x="183.6" y="35.2">5k1</text>
<text x="184.1" y="33.1">R6</text>
<text x="248.2" y="30.1">GND</text>
<text x="252.7" y="35.2">H2</text>
<text x="38.6" y="41.5">GND</text>
<text x="99.6" y="41.5">GND</text>
<text x="162.7" y="36.4">CC1</text>
<text x="162.7" y="39">CC2</text>
<text x="183.6" y="41.5">5k1</text>
<text x="184.1" y="39.5">R7</text>
<text x="252.7" y="37.7">MountingHole_Pad</text>
<text x="163.6" y="44">D-</text>
<text x="163.6" y="46.6">D-</text>
<text x="191" y="47.9">GND</text>
<text x="207.8" y="46.6">TVS</text>
<text x="208.2" y="44">U5</text>
<text x="248.2" y="45.3">GND</text>
<text x="22.5" y="51.7">+3.3V</text>
<text x="42" y="49.4">SN65HVD232</text>
<text x="46.9" y="53.5">U1</text>
<text x="85.6" y="51.7">+5V</text>
<text x="101.5" y="53.7">U3</text>
<text x="163.6" y="49.1">D+</text>
<text x="163.6" y="51.7">D+</text>
<text x="252.7" y="50.4">H3</text>
<text x="252.7" y="52.9">MountingHole_Pad</text>
<text x="78.2" y="58">+3.3V</text>
<text x="93.3" y="55.7">Volt_check-NCV308</text>
<text x="95.8" y="59.3">VDD</text>
<text x="104" y="59.3">RESET</text>
<text x="161.4" y="59.3">SBU1</text>
<text x="18" y="63.7">10uF</text>
<text x="20.2" y="61.8">C3</text>
<text x="28.2" y="63.7">100nF</text>
<text x="31.6" y="61.8">C4</text>
<text x="95.8" y="64.4">SENSE</text>
<text x="107.5" y="65.6">CT</text>
<text x="150.7" y="62.5" transform="rotate(-90 150.7 62.5)">SHIELD</text>
<text x="158.3" y="62.5" transform="rotate(-90 158.3 62.5)">GND</text>
<text x="161.4" y="61.8">SBU2</text>
<text x="248.2" y="60.6">GND</text>
<text x="252.7" y="65.6">H4</text>
<text x="95.8" y="69.4">MR</text>
<text x="105.9" y="69.4">GND</text>
<text x="220.2" y="69.4">GND</text>
<text x="252.7" y="68.2">MountingHole_Pad</text>
<text x="23.4" y="74.5">GND</text>
<text x="111" y="77.1">GND</text>
<text x="155.4" y="74.5">GND</text>
<text x="248.2" y="75.8">GND</text>
<text x="22.4" y="89.8">+5V_ETH</text>
<text x="38" y="88.5">D2</text>
<text x="179" y="86">+24V</text>
<text x="215.8" y="88">U6</text>
<text x="34.6" y="91">CVJ10F30</text>
<text x="48.8" y="91">+5V</text>
<text x="86.4" y="93.6">R4</text>
<text x="137.8" y="90.4">+3.3V</text>
<text x="208.8" y="93.6">V_{in}</text>
<text x="209.1" y="90">DC_DC-AP64501</text>
<text x="221.9" y="93.6">BST</text>
<text x="235" y="95.4">C12</text>
<text x="245.2" y="93.6">L1</text>
<text x="265" y="92.3">+5V_ETH</text>
<text x="17.2" y="96.1">+5V_USB</text>
<text x="33.5" y="101.2">NC</text>
<text x="86.4" y="96.1">1k</text>
<text x="118.8" y="98">+3.3V</text>
<text x="208.8" y="96.1">EN</text>
<text x="208.8" y="101.2">SS</text>
<text x="222.7" y="101.2">SW</text>
<text x="235" y="97.4">100nF</text>
<text x="243.5" y="96.1">3.6uH</text>
<text x="87.6" y="102.8">D3</text>
<text x="87.6" y="105.3">B</text>
<text x="118.8" y="103.1">R1</text>
<text x="118.8" y="105.6">10k</text>
<text x="154.3" y="105">C9</text>
<text x="154.3" y="107.5">10uF</text>
<text x="164.5" y="107.5">C8</text>
<text x="164.5" y="105.6">100nF</text>
<text x="188" y="106.8">C10</text>
<text x="199.4" y="106.8">C11</text>
<text x="258.7" y="106.6" transform="rotate(-90 258.7 106.6)">115k</text>
<text x="260.7" y="105.5" transform="rotate(-90 260.7 105.5)">R3</text>
<text x="268" y="106.8">C15</text>
<text x="270.2" y="106.8">6</text>
<text x="81.8" y="111.4">GND</text>
<text x="188" y="108.8">10uF</text>
<text x="199.4" y="108.8">10nF</text>
<text x="220" y="111.4">COMB</text>
<text x="223" y="108.8">FB</text>
<text x="268" y="108.8">22uF</text>
<text x="137.8" y="119">ESP32-S3-WROVER</text>
<text x="138.1" y="116.4">U2</text>
<text x="164.5" y="114.5">GND</text>
<text x="183.4" y="119">GND</text>
<text x="194.8" y="119">GND</text>
<text x="221.5" y="115.2">GND</text>
<text x="221.7" y="117.7">PAD</text>
<text x="239.6" y="117" transform="rotate(-90 239.6 117)">15.8k</text>
<text x="241.7" y="115.6" transform="rotate(-90 241.7 115.6)">R2</text>
<text x="258.7" y="117" transform="rotate(-90 258.7 117)">22.1k</text>
<text x="260.7" y="115.6" transform="rotate(-90 260.7 115.6)">R5</text>
<text x="29.7" y="121.5">+5V</text>
<text x="112.4" y="120.2">C7</text>
<text x="112.4" y="122.1">1uF</text>
<text x="227.8" y="124.1">GND</text>
<text x="241.3" y="120.8">C13</text>
<text x="241.3" y="122.8">2.7nF</text>
<text x="255.8" y="125.3">GND</text>
<text x="263.4" y="125.3">GND</text>
<text x="69.4" y="127.9">+3.3V</text>
<text x="112.4" y="127.9">GND</text>
<text x="123.7" y="126.6">EN</text>
<text x="123.7" y="131.7">IO0-BOOT</text>
<text x="136.8" y="127.4" transform="rotate(-90 136.8 127.4)">3V3</text>
<text x="142.9" y="129.1">RXD0</text>
<text x="143.2" y="126.6">TXD0</text>
<text x="143.5" y="131.7">IO17</text>
<text x="236.7" y="131.7">GND</text>
<text x="24.3" y="136.8">10uF</text>
<text x="26.5" y="134.7">C6</text>
<text x="40.9" y="132.9">INPUT</text>
<text x="40.9" y="136.8">EN</text>
<text x="50.8" y="132.9">OUTPUT</text>
<text x="71.1" y="134.7">C5</text>
<text x="71.1" y="136.8">10uF</text>
<text x="123.7" y="134.2">IO1</text>
<text x="123.7" y="136.8">IO2</text>
<text x="135.8" y="136.8">IO19-USB_N</text>
<text x="143.5" y="134.2">IO18</text>
<text x="50.4" y="138.2" transform="rotate(-90 50.4 138.2)">GND</text>
<text x="123.7" y="139.3">IO3</text>
<text x="123.7" y="141.8">IO4</text>
<text x="135.3" y="139.3">IO20-USB-P</text>
<text x="143.5" y="141.8">IO21</text>
<text x="187.5" y="142.5">JST6_Pin</text>
<text x="190.6" y="139.9">J4</text>
<text x="201.2" y="140.6">+5V</text>
<text x="47.5" y="148.2">GND</text>
<text x="123.7" y="144.4">IO5</text>
<text x="123.7" y="146.9">IO6</text>
<text x="123.7" y="149.5">IO7</text>
<text x="143.5" y="144.4">IO35</text>
<text x="143.5" y="146.9">IO36</text>
<text x="143.5" y="149.5">IO37</text>
<text x="123.7" y="152">IO8</text>
<text x="123.7" y="154.5">IO9</text>
<text x="143.5" y="152">IO38</text>
<text x="143.5" y="154.5">IO39</text>
<text x="29.3" y="159.6">J2</text>
<text x="69.7" y="160.9">+24V</text>
<text x="123.7" y="157.1">IO10</text>
<text x="123.7" y="159.6">IO11</text>
<text x="143.5" y="157.1">IO40</text>
<text x="143.5" y="159.6">IO41</text>
<text x="208.8" y="158.3">GND</text>
<text x="234" y="160.9">JUMPER</text>
<text x="242.6" y="160.9">2PINS</text>
<text x="249.4" y="160.9">(QPC02SXGN-RC)</text>
<text x="272.2" y="160.9">PHR-6</text>
<text x="25.6" y="162.2">Eth-Horiz</text>
<text x="40.5" y="164.7">+24V</text>
<text x="123.7" y="162.2">IO12</text>
<text x="123.7" y="164.7">IO13</text>
<text x="123.7" y="167.2">IO14</text>
<text x="143.5" y="162.2">IO42</text>
<text x="143.5" y="164.7">IO45</text>
<text x="143.5" y="167.2">IO46</text>
<text x="75.9" y="172.3">CANH</text>
<text x="123.7" y="169.8">IO15</text>
<text x="123.7" y="172.3">IO16</text>
<text x="136.8" y="173.5" transform="rotate(-90 136.8 173.5)">GND</text>
<text x="143.5" y="169.8">IO47</text>
<text x="143.5" y="172.3">IO48</text>
<text x="34.4" y="176.1">CANH</text>
<text x="34.7" y="178.7">CANL</text>
<text x="75.9" y="174.9">CANL</text>
<text x="133.9" y="182.5">GND</text>
<text x="70.4" y="191.4">GND</text>
<text x="79.7" y="191.6">Eth-Horiz</text>
<text x="83.1" y="189.6">J1</text>
<text x="41.1" y="195.2">GND</text>
</g>
<g font-size="1.8" fill="#840084">
<text x="149.2" y="27.5">TO BE APPROVED</text>
<text x="47" y="30.1">APPROVED</text>
<text x="102.9" y="30.1">APPROVED</text>
<text x="182.9" y="37.4">0805</text>
<text x="182.9" y="43.8">0805</text>
<text x="43" y="51.4">APPROVED</text>
<text x="94.6" y="51.9">TO BE APPROVED</text>
<text x="204.6" y="49.1">APPROVED</text>
<text x="212.2" y="86.2">APPROVED</text>
<text x="31.8" y="93.6">TO BE VERIFIED</text>
<text x="235" y="99.7">0805</text>
<text x="238.8" y="98.7">TO BE VERIFIED</text>
<text x="256.4" y="106.7" transform="rotate(-90 256.4 106.7)">0805</text>
<text x="188" y="111.1">0805</text>
<text x="199.4" y="111.1">0805</text>
<text x="268" y="111.1">0805</text>
<text x="237.3" y="116.8" transform="rotate(-90 237.3 116.8)">0805</text>
<text x="256.4" y="116.8" transform="rotate(-90 256.4 116.8)">0805</text>
<text x="41.2" y="122.8">TO BE APPROVED</text>
<text x="138.1" y="121.5">TO BE VERIFIED</text>
<text x="241.3" y="125.1">0805</text>
<text x="24.2" y="139">0805</text>
<text x="71.1" y="139">0805</text>
<text x="25.5" y="164.7">APPROVED</text>
<text x="79.6" y="194.2">APPROVED</text>
</g>
<g font-size="1.8" fill="#a90000">
<text x="168.9" y="30.2">A4</text>
<text x="168.9" y="35.3">A5</text>
<text x="168.8" y="37.8">B5</text>
<text x="168.8" y="45.5">B7</text>
<text x="168.9" y="42.9">A7</text>
<text x="168.8" y="50.5">B6</text>
<text x="168.9" y="48">A6</text>
<text x="200" y="53.1">1</text>
<text x="217.7" y="53.1">8</text>
<text x="93.3" y="58.2">6</text>
<text x="111.1" y="58.2">1</text>
<text x="168.9" y="58.2">A8</text>
<text x="200" y="55.6">2</text>
<text x="200" y="58.2">3</text>
<text x="217.7" y="55.6">7</text>
<text x="217.7" y="58.2">6</text>
<text x="93.3" y="63.2">5</text>
<text x="111.1" y="64.5">4</text>
<text x="168.8" y="60.7">B8</text>
<text x="200" y="60.7">4</text>
<text x="217.7" y="60.7">5</text>
<text x="93.3" y="68.3">3</text>
<text x="111.1" y="68.3">2</text>
<text x="149.6" y="67.4" transform="rotate(-90 149.6 67.4)">S1</text>
<text x="157.2" y="67.3" transform="rotate(-90 157.2 67.3)">A1</text>
<text x="206.3" y="92.5">2</text>
<text x="206.3" y="95">3</text>
<text x="226.6" y="92.5">1</text>
<text x="31" y="97.5">3</text>
<text x="31" y="100.1">2</text>
<text x="46.3" y="97.5">5</text>
<text x="206.3" y="100.1">4</text>
<text x="226.6" y="100.1">8</text>
<text x="31" y="102.6">1</text>
<text x="46.3" y="102.6">4</text>
<text x="226.6" y="107.7">5</text>
<text x="226.6" y="110.2">6</text>
<text x="226.6" y="114">7</text>
<text x="226.6" y="116.6">9</text>
<text x="121.2" y="125.5">3</text>
<text x="135.6" y="122.6" transform="rotate(-90 135.6 122.6)">2</text>
<text x="148.5" y="125.5">37</text>
<text x="38" y="131.8">1</text>
<text x="59.6" y="131.8">5</text>
<text x="120.6" y="130.6">27</text>
<text x="148.5" y="128">36</text>
<text x="148.5" y="130.6">10</text>
<text x="38" y="135.6">3</text>
<text x="120.6" y="133.1">39</text>
<text x="120.6" y="135.6">38</text>
<text x="148.5" y="133.1">11</text>
<text x="148.5" y="135.6">13</text>
<text x="49.3" y="141" transform="rotate(-90 49.3 141)">2</text>
<text x="120.6" y="138.2">15</text>
<text x="121.2" y="140.7">4</text>
<text x="121.2" y="143.3">5</text>
<text x="148.5" y="138.2">14</text>
<text x="148.5" y="140.7">23</text>
<text x="148.5" y="143.3">28</text>
<text x="121.2" y="145.8">6</text>
<text x="121.2" y="148.3">7</text>
<text x="148.5" y="145.8">29</text>
<text x="148.5" y="148.3">30</text>
<text x="193.6" y="144.5">1</text>
<text x="193.6" y="147.1">2</text>
<text x="193.6" y="149.6">3</text>
<text x="120.6" y="150.9">12</text>
<text x="120.6" y="153.4">17</text>
<text x="120.6" y="156">18</text>
<text x="148.5" y="150.9">31</text>
<text x="148.5" y="153.4">32</text>
<text x="148.5" y="156">33</text>
<text x="193.6" y="152.1">4</text>
<text x="193.6" y="154.7">5</text>
<text x="120.6" y="158.5">19</text>
<text x="120.6" y="161">20</text>
<text x="148.5" y="158.5">34</text>
<text x="148.5" y="161">35</text>
<text x="193.6" y="157.2">6</text>
<text x="73" y="164.8">5</text>
<text x="73" y="167.4">7</text>
<text x="120.6" y="163.6">21</text>
<text x="120.6" y="166.1">22</text>
<text x="148.5" y="163.6">26</text>
<text x="148.5" y="166.1">16</text>
<text x="41.2" y="168.7">5</text>
<text x="41.2" y="171.2">7</text>
<text x="73" y="171.2">1</text>
<text x="73" y="173.7">2</text>
<text x="121.2" y="168.7">8</text>
<text x="121.2" y="171.2">9</text>
<text x="148.5" y="168.7">24</text>
<text x="148.5" y="171.2">25</text>
<text x="41.2" y="175">1</text>
<text x="41.2" y="177.5">2</text>
<text x="73" y="176.3">3</text>
<text x="73" y="178.8">4</text>
<text x="135.6" y="176" transform="rotate(-90 135.6 176)">1</text>
<text x="41.2" y="180.1">3</text>
<text x="41.2" y="182.6">4</text>
<text x="73" y="182.6">8</text>
<text x="73" y="185.2">6</text>
<text x="41.2" y="186.4">8</text>
<text x="41.2" y="189">6</text>
</g>
<text font-size="1.6" fill="#840000" x="46.2" y="128.3">-&gt;</text>
<g font-size="1.4" fill="#a90000">
<text x="38.8" y="56.9">3</text>
<text x="56.5" y="56.9">5</text>
<text x="56.5" y="62">1</text>
<text x="56.5" y="64.5">4</text>
<text x="38.8" y="67.1">8</text>
<text x="38.8" y="69.6">2</text>
<text x="56.5" y="67.1">7</text>
<text x="56.5" y="69.6">6</text>
</g>
<g font-size="1.4" fill="#006464">
<text x="42.9" y="57.9">VCC</text>
<text x="49.7" y="57.9">VREF</text>
<text x="50.3" y="65.5">RXD</text>
<text x="50.6" y="63">TXD</text>
<text x="42.9" y="68">S</text>
<text x="42.9" y="70.6">GND</text>
<text x="49.3" y="68">CANH</text>
<text x="49.6" y="70.6">CANL</text>
</g>
</svg>
